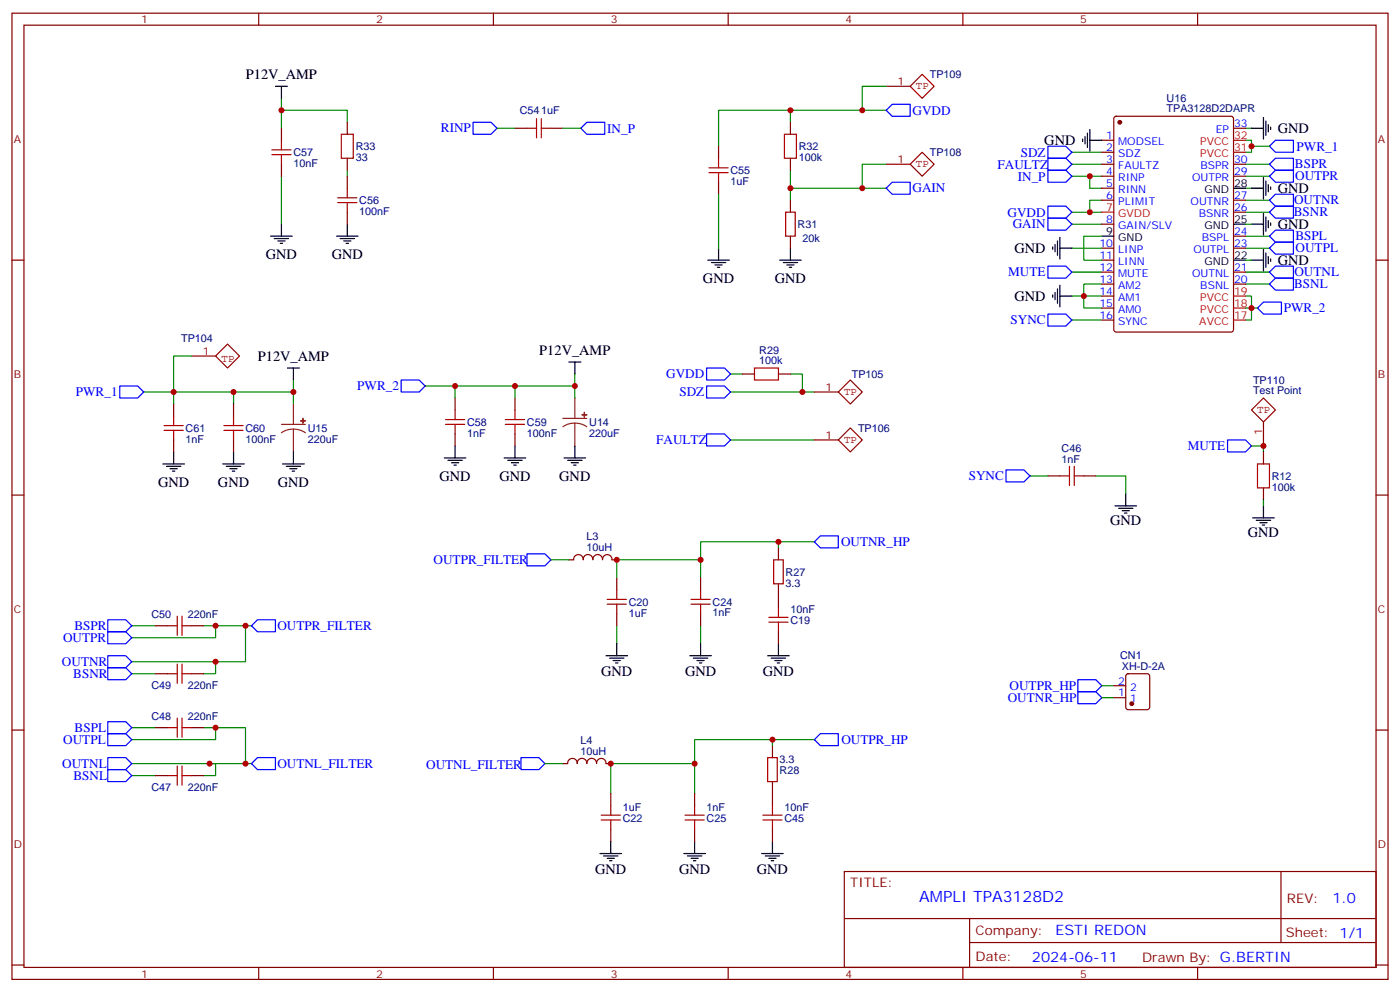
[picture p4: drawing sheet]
<svg xmlns="http://www.w3.org/2000/svg" width="412mm" height="292mm" viewBox="0 0 412 292" stroke-linecap="round" stroke-linejoin="round" font-family="sans-serif">
<g fill="none" stroke="#870000" stroke-width=".35">
<path d="M3.5 3.9h405.4v284.3h-405.4zM7.1 7.4h398.2v277.3h-398.2zM76.2 3.9v3.5M145.3 3.9v3.5M214.5 3.9v3.5M283.6 3.9v3.5M352.8 3.9v3.5M82.9 37.7v3.6M102.3 36v3.5M151.7 37.7h3.5M162.3 37.7h3.5M232.8 36v3.5"/>
<path d="M328.3 34.4l.5-.2h33.9l.6 .5 .1 62.3-.5 .7h-34.1l-.7-.4v-62.4zM363.4 37.7h3.5M82.9 48.3v3.6M102.3 46.6v3.5M102.3 51.9v3.5M211.7 43v3.6M211.7 53.6v3.6M232.8 46.6v3.5M232.8 58.9v3.5M324.6 41.3h3.5M324.6 44.8h3.5M324.6 48.3h3.5"/>
<path d="M324.6 51.9h3.5M324.6 55.4h3.5M324.6 58.9h3.5M363.4 48.3h3.5M363.4 51.9h3.5M363.4 58.9h3.5M3.5 76.6h3.6M102.3 62.4v3.6M232.8 69.5v3.5M324.6 76.6h3.5M324.6 66h3.5M324.6 73h3.5"/>
<path d="M363.4 73h3.5M363.4 69.5h3.5M363.4 62.4h3.5M405.3 76.6h3.6M324.6 80.1h3.5M324.6 83.6h3.5M324.6 87.1h3.5M324.6 90.7h3.5M324.6 94.2h3.5M363.4 80.1h3.5M363.4 83.6h3.5M51.2 118.9v3.5"/>
<path d="M68.8 118.9v3.5M134.1 117.1v3.5M151.7 117.1v3.5M218.7 110.1h3.5M229.3 110.1h3.5M51.2 129.5v3.5M68.8 129.5v3.5M134.1 127.7v3.5M151.7 127.7v3.5M372.2 133v3.5M3.5 145.7h3.6M308.7 140.1h3.5"/>
<path d="M319.3 140.1h3.5M372.2 143.6v3.5M405.3 145.7h3.6M171.8 164.7a1.41 1.41 0 0 0-1.4-1.5 1.41 1.41 0 0 0-1.4 1.5h-1.4M171.8 164.7a1.41 1.41 0 0 1 1.4-1.5 1.41 1.41 0 0 1 1.4 1.5M174.7 164.7a1.41 1.41 0 0 1 1.4-1.5 1.41 1.41 0 0 1 1.4 1.5M177.5 164.7a1.38 1.38 0 0 1 1.4-1.5 1.38 1.38 0 0 1 1.4 1.5h1.4M181.7 170v3.6M206.4 170v3.6M229.3 161.2v3.5M229.3 171.8v7.1M45.9 184.1h3.5"/>
<path d="M45.9 198.3h3.5M56.4 184.1h3.6M56.4 198.3h3.6M181.7 180.6v3.5M206.4 180.6v3.5M229.3 185.9v3.5M331.8 198.5l.5-.2h5.7l.6 .4 .1 9.4-.5 .7h-5.9l-.6-.4-.1-9.4zM3.5 214.8h3.6M45.9 214.1h3.5M56.4 214.1h3.6M227.5 219.4v3.6M328.1 205.3h3.5"/>
<path d="M328.1 201.8h3.5M405.3 214.8h3.6M45.9 228.2h3.5M56.4 228.2h3.6M172.8 224.7a1.41 1.41 0 0 0-1.4-1.5 1.41 1.41 0 0 0-1.4 1.5 1.41 1.41 0 0 0-1.4-1.5 1.41 1.41 0 0 0-1.4 1.5h-1.4M172.9 224.7a1.41 1.41 0 0 1 1.4-1.5 1.41 1.41 0 0 1 1.4 1.5 1.4 1.4 0 0 1 1.4-1.5 1.4 1.4 0 0 1 1.4 1.5h1.4M179.9 233.5v3.6M204.6 233.5v3.6M227.5 230v7.1M179.9 244.1v3.5M204.6 244.1v3.5M227.5 244.1v3.5"/>
<path d="M248.7 256.5h156.6v28.2h-156.6zM377.3 256.5v20.9M248.7 270.3h156.5M285.6 277.4h119.6M285.6 270.3v14.1M3.5 284h3.6M76.2 284.7v3.5M145.3 284.7v3.5M214.5 284.7v3.5M283.6 284.7v3.5M352.8 284.7v3.5M405.3 284h3.6"/>
</g>
<g fill="none" stroke="#00f" stroke-width=".35">
<path d="M139.3 36h5.3l1.8 1.7-1.8 1.8h-5.3zM172.9 36h5.3v3.5h-5.3l-1.8-1.8zM262.8 30.7h5.3v3.5h-5.3l-1.7-1.7zM262.8 53.6h5.3v3.6h-5.3l-1.7-1.8zM308.7 46.6h5.3l1.7 1.7-1.7 1.8h-5.3zM308.7 43h5.3l1.7 1.8-1.7 1.8h-5.3zM308.7 50.1h5.3l1.7 1.8-1.7 1.7h-5.3zM373.9 51.9l1.8-1.8h5.3v3.5h-5.3zM373.9 58.9l1.8-1.7h5.3v3.5h-5.3zM373.9 43l1.8-1.7h5.3v3.5h-5.3zM375.7 46.6h5.3v3.5h-5.3l-1.8-1.8zM308.7 78.3h5.3l1.7 1.8-1.7 1.7h-5.3z"/>
<path d="M308.7 64.2h5.3l1.7 1.8-1.7 1.7h-5.3zM308.7 60.7h5.3l1.7 1.7-1.7 1.8h-5.3zM375.7 67.7h5.3v3.6h-5.3l-1.8-1.8zM375.7 71.3h5.3v3.5h-5.3l-1.8-1.8zM375.7 78.3h5.3v3.5h-5.3l-1.8-1.7zM375.7 60.7h5.3v3.5h-5.3l-1.8-1.8zM308.7 92.4h5.3l1.7 1.8-1.7 1.8h-5.3zM372.2 88.9h5.3v3.5h-5.3l-1.8-1.7zM373.9 83.6l1.8-1.8h5.3v3.6h-5.3zM35.3 113.6h5.3l1.7 1.8-1.7 1.7h-5.3zM118.2 111.8h5.3l1.7 1.8-1.7 1.8h-5.3zM208.1 108.3h5.3l1.8 1.8-1.8 1.7h-5.3z"/>
<path d="M208.1 113.6h5.3l1.8 1.8-1.8 1.7h-5.3zM208.1 127.7h5.3l1.8 1.8-1.8 1.7h-5.3zM296.3 138.3h5.3l1.8 1.8-1.8 1.7h-5.3zM361.6 129.5h5.3l1.8 1.7-1.8 1.8h-5.3zM241.7 157.7h5.2v3.5h-5.2l-1.8-1.7zM155.2 163h5.3l1.8 1.7-1.8 1.8h-5.3zM31.7 182.4h5.3l1.8 1.7-1.8 1.8h-5.3zM31.7 185.9h5.3l1.8 1.8-1.8 1.7h-5.3zM31.7 193h5.3l1.8 1.7-1.8 1.8h-5.3zM31.7 196.5h5.3l1.8 1.8-1.8 1.7h-5.3zM74.1 184.1l1.7-1.7h5.3v3.5h-5.3zM31.7 212.4h5.3l1.8 1.7-1.8 1.8h-5.3z"/>
<path d="M31.7 215.9h5.3l1.8 1.8-1.8 1.7h-5.3zM241.7 215.9h5.2v3.5h-5.2l-1.8-1.7zM317.5 203.6h5.3l1.8 1.7-1.8 1.8h-5.3zM317.5 200h5.3l1.8 1.8-1.8 1.8h-5.3zM31.7 223h5.3l1.8 1.7-1.8 1.8h-5.3zM31.7 226.5h5.3l1.8 1.7-1.8 1.8h-5.3zM74.1 224.7l1.7-1.7h5.3v3.5h-5.3zM153.5 223h5.2l1.8 1.7-1.8 1.8h-5.2z"/>
</g>
<g fill="none" stroke="#008700" stroke-width=".35">
<path d="M82.9 32.5h19.4v3.5M82.9 28.9v8.8M146.4 37.7h5.3M165.8 37.7h5.3M232.8 32.5v3.5M261.1 25.4h-7.1v7.1M261.1 32.5h-49.4v10.5M366.9 37.7h1.8M82.9 51.9v14.1M102.3 50.1v1.8M211.7 57.2v15.8M232.8 50.1v8.8"/>
<path d="M232.8 55.4h28.3M261.1 48.3h-7.1v7.1M315.7 51.9h8.9M315.7 48.3h8.9M315.7 44.8h8.9M321 51.9v3.5h3.6M324.6 58.9h-3.6v3.5M366.9 41.3h1.8v3.5h-1.8M366.9 51.9h7M366.9 48.3h7M366.9 58.9h7M366.9 55.4h1.8"/>
<path d="M368.7 43h5.2M315.7 73h8.9M315.7 62.4h8.9M315.7 66h8.9M324.6 69.5h-5.3v7.1h5.3M366.9 69.5h7M366.9 73h7M366.9 62.4h7M366.9 66h1.8M366.9 76.6h1.8M315.7 94.2h8.9M315.7 80.1h8.9"/>
<path d="M315.7 87.1h8.9M324.6 83.6h-5.3v7.1h5.3M366.9 87.1h1.8v7.1h-1.8M366.9 80.1h7M366.9 83.6h7M366.9 90.7h3.5M56.4 104.8h-5.2v10.6h-8.9M68.8 115.4h-17.6v3.5M68.8 118.9v-3.5h17.6v3.5M86.4 111.8v3.6M125.2 113.6h8.9M151.7 117.1v-3.5h17.6v3.5"/>
<path d="M151.7 113.6h-17.6v3.5M169.3 110.1v3.5M215.2 110.1h3.5M215.2 115.4h24.7M232.8 110.1h3.6v5.3M215.2 129.5h24.7M368.7 131.2h3.5v1.8M229.3 159.5h10.6M303.4 140.1h5.3M322.8 140.1h8.8v5.2M372.2 147.1v1.8M162.3 164.7h5.3"/>
<path d="M181.7 170v-5.3h24.7v5.3M229.3 161.2v-1.7h-22.9v5.2M38.8 194.7h24.7v3.6h-3.5M38.8 184.1h7.1M38.8 198.3h7.1M60 184.1h3.5v3.6h-24.7M63.5 184.1h8.8v10.6h-8.8M72.3 184.1h1.8M181.7 184.1v5.3M206.4 184.1v5.3M38.8 214.1h7.1M60 214.1h3.5v3.6h-24.7"/>
<path d="M63.5 214.1h8.8v10.6h1.8M227.5 219.4v-1.7h-22.9v7M227.5 217.7h12.4M324.6 205.3h3.5M324.6 201.8h3.5M38.8 224.7h24.7v3.5h-3.5M38.8 228.2h7.1M61.7 224.7h10.6M160.5 224.7h5.3M179.9 233.5v-8.8h24.7v8.8"/>
</g>
<g fill="none" stroke="#000" stroke-width=".35">
<path d="M81.1 25.4h3.6M82.9 25.4v3.5M320.3 39.2v4.2M321 38.1v6.3M368.7 37.7h3.5M372.2 34.6v6.3M372.9 35.6v4.3M373.6 36.7v2.1M374.3 37.4v.7M318.9 40.9v.7M319.6 40.2v2.1M321 41.3h3.6"/>
<path d="M363.4 55.4h3.5M368.7 55.4h3.5M372.2 52.2v6.4M372.9 53.3v4.2M373.6 54.3v2.1M374.3 55v.7M79.7 69.5h6.4M80.8 70.2h4.2M81.8 70.9h2.2M82.5 71.6h.8M82.9 66v3.5M99.1 69.5h6.4"/>
<path d="M100.2 70.2h4.2M101.2 70.9h2.2M102 71.6h.7M102.3 66v3.5M208.5 76.6h6.3M209.5 77.3h4.3M210.6 78h2.1M211.3 78.7h.7M211.7 73v3.6M229.7 76.6h6.3M230.7 77.3h4.2M231.8 78h2.1"/>
<path d="M232.5 78.7h.7M232.8 73v3.6M310.1 72.7v.7M310.8 72v2.1M311.5 70.9v4.2M312.2 69.8v6.4M312.2 73h3.5M324.6 69.5h3.5M363.4 76.6h3.5M363.4 66h3.5M368.7 76.6h3.5M368.7 66h3.5"/>
<path d="M372.2 62.8v6.3M372.2 73.4v6.3M372.9 63.9v4.2M372.9 74.4v4.3M373.6 64.9v2.1M373.6 75.5v2.1M374.3 65.6v.7M374.3 76.2v.7M310.1 86.8v.7M310.8 86.1v2.1M311.5 85v4.3M312.2 87.1h3.5"/>
<path d="M312.2 84v6.3M84.7 108.3h3.5M86.4 108.3v3.5M167.6 106.5h3.5M169.3 106.5v3.6M48 136.5h6.3M49 137.2h4.3M50.1 137.9h2.1M50.8 138.6h.7M51.2 133v3.5M65.6 136.5h6.4M66.7 137.2h4.2"/>
<path d="M67.7 137.9h2.1M68.4 138.6h.7M68.8 133v3.5M83.3 136.5h6.3M84.3 137.2h4.2M85.4 137.9h2.1M86.1 138.6h.7M86.4 133v3.5M130.9 134.8h6.3M131.9 135.5h4.3M133 136.2h2.1M133.7 136.9h.7"/>
<path d="M134.1 131.2v3.6M148.5 134.8h6.4M149.6 135.5h4.2M150.6 136.2h2.2M151.3 136.9h.7M151.7 131.2v3.6M166.2 134.8h6.3M167.2 135.5h4.2M168.3 136.2h2.1M169 136.9h.7M169.3 131.2v3.6M328.4 148.9h6.4"/>
<path d="M329.5 149.6h4.2M330.6 150.3h2.1M331.3 151h.7M331.6 145.3v3.6M369 152.4h6.4M370.1 153.1h4.2M371.1 153.8h2.1M371.8 154.5h.7M372.2 148.9v3.5M178.5 193h6.4M179.6 193.7h4.2M180.6 194.4h2.1"/>
<path d="M181.3 195.1h.7M181.7 189.4v3.6M203.2 193h6.3M204.3 193.7h4.2M205.3 194.4h2.1M206 195.1h.7M206.4 189.4v3.6M226.1 193h6.4M227.2 193.7h4.2M228.2 194.4h2.2M229 195.1h.7M229.3 189.4v3.6"/>
<path d="M176.7 251.2h6.4M177.8 251.9h4.2M178.9 252.6h2.1M179.6 253.3h.7M179.9 247.6v3.6M201.4 251.2h6.4M202.5 251.9h4.2M203.6 252.6h2.1M204.3 253.3h.7M204.6 247.6v3.6M224.4 251.2h6.3M225.4 251.9h4.3"/>
<path d="M226.5 252.6h2.1M227.2 253.3h.7M227.5 247.6v3.6"/>
</g>
<g fill="none" stroke="#a10000" stroke-width=".35">
<path d="M100.5 39.5h3.6v7.1h-3.6zM155.2 37.7h2.8M158 34.9v5.7M159.5 37.7h2.8M159.5 34.9v5.7M231.1 39.5h3.5v7.1h-3.5zM80.1 45.5h5.6M80.1 44.1h5.6M82.9 41.3v2.8M82.9 45.5v2.8M99.5 59.6h5.6M99.5 58.2h5.6"/>
<path d="M102.3 55.4v2.8M102.3 59.6v2.8M208.8 49.4h5.7M208.8 50.8h5.7M211.7 46.6v2.8M211.7 50.8v2.8M231.4 62.4h2.8v7.1h-2.8zM222.2 108.3h7.1v3.5h-7.1zM48.3 126.6h5.7M48.3 125.2h5.7M51.2 122.4v2.8M51.2 126.6v2.9"/>
<path d="M66 126.6h5.6M66 125.2h5.6M68.8 122.4v2.8M68.8 126.6v2.9M131.2 123.5h5.7M131.2 124.9h5.7M134.1 120.6v2.9M134.1 124.9v2.8M148.9 123.5h5.6M148.9 124.9h5.6M151.7 120.6v2.9M151.7 124.9v2.8"/>
<path d="M315 137.2v5.7M316.4 137.2v5.7M370.4 136.5h3.5v7.1h-3.5zM312.2 140.1h2.8M316.4 140.1h2.9M178.9 177.8h5.6M178.9 176.4h5.6M181.7 173.6v2.8M181.7 177.8v2.8M203.6 177.8h5.6M203.6 176.4h5.6M206.4 173.6v2.8"/>
<path d="M206.4 177.8v2.8M227.9 164.7h2.8v7.1h-2.8zM229.3 178.9v2.8M49.4 184.1h2.8M49.4 198.3h2.8M52.2 181.3v5.7M52.2 195.4v5.7M53.6 181.3v5.7M53.6 195.4v5.7M53.6 184.1h2.8M53.6 198.3h2.8M226.5 181.7h5.6"/>
<path d="M226.5 183.1h5.6M229.3 183.1v2.8M49.4 214.1h2.8M52.2 211.3v5.7M53.6 211.3v5.7M53.6 214.1h2.8M49.4 228.2h2.8M52.2 225.4v5.7M53.6 225.4v5.7M53.6 228.2h2.8M177.1 239.9h5.6M179.9 237.1v2.8"/>
<path d="M201.8 239.9h5.6M204.6 237.1v2.8M224.7 239.9h5.7M226.1 223h2.9v7h-2.9zM227.5 237.1v2.8M177.1 241.3h5.6M179.9 241.3v2.8M201.8 241.3h5.6M204.6 241.3v2.8M224.7 241.3h5.7M227.5 241.3v2.8"/>
</g>
<path d="M261.1 25.4h7M268.1 25.4l3.5-3.5 3.6 3.5-3.6 3.5zM261.1 48.3h7M268.1 48.3l3.5-3.5 3.6 3.5-3.6 3.6zM56.4 104.8h7.1M67 101.2l3.6 3.6-3.6 3.5-3.5-3.5zM239.9 115.4h7M246.9 115.4l3.6-3.6 3.5 3.6-3.5 3.5zM239.9 129.5h7M246.9 129.5l3.6-3.6 3.5 3.6-3.5 3.5zM368.7 120.6l3.5-3.5 3.5 3.5-3.5 3.6zM372.2 124.2v7" fill="none" stroke="#900" stroke-width=".35"/>
<path d="M86.4 118.9v6M169.3 117.1v6M82.9 124.9h7.1M86.4 126.3l-1.8 .2-1.7 .9M86.4 126.3l1.9 .2 1.7 .9M86.4 126.3v6.7M165.8 123.1h7.1M169.3 124.5l-1.8 .3-1.7 .8M169.3 124.5l1.9 .3 1.7 .8M169.3 124.5v6.7" fill="none" stroke="#8c2424" stroke-width=".35"/>
<g fill="#8c2424" stroke="#8c2424" stroke-width=".35">
<path d="M171.4 122.1h1.5z"/>
<path d="M172.1 121.4l.1 1.4z"/>
<path d="M88.5 123.8l1.5 .1z"/>
<path d="M89.2 123.1l.1 1.4z"/>
</g>
<g fill="#870000" stroke="#870000" stroke-width=".35">
<circle cx="329.8" cy="36" r=".53"/>
<circle cx="333.4" cy="207.1" r=".53"/>
</g>
<path d="M363.4 44.8h3.5M363.4 41.3h3.5M324.6 62.4h3.5M363.4 94.2h3.5M363.4 90.7h3.5M363.4 87.1h3.5" fill="none" stroke="#f00" stroke-width=".35"/>
<g fill="#c00">
<circle cx="227.5" cy="217.7" r=".88"/>
<circle cx="229.3" cy="159.5" r=".88"/>
<circle cx="61.7" cy="224.7" r=".88"/>
<circle cx="72.3" cy="224.7" r=".88"/>
<circle cx="72.3" cy="184.1" r=".88"/>
<circle cx="181.7" cy="164.7" r=".88"/>
<circle cx="179.9" cy="224.7" r=".88"/>
<circle cx="206.4" cy="164.7" r=".88"/>
<circle cx="204.6" cy="224.7" r=".88"/>
<circle cx="63.5" cy="214.1" r=".88"/>
<circle cx="63.5" cy="194.7" r=".88"/>
<circle cx="63.5" cy="184.1" r=".88"/>
<circle cx="254" cy="32.5" r=".88"/>
<circle cx="254" cy="55.4" r=".88"/>
<circle cx="232.8" cy="32.5" r=".88"/>
<circle cx="236.4" cy="115.4" r=".88"/>
<circle cx="232.8" cy="55.4" r=".88"/>
<circle cx="319.3" cy="87.1" r=".88"/>
<circle cx="321" cy="62.4" r=".88"/>
<circle cx="82.9" cy="32.5" r=".88"/>
<circle cx="368.7" cy="43" r=".88"/>
<circle cx="134.1" cy="113.6" r=".88"/>
<circle cx="151.7" cy="113.6" r=".88"/>
<circle cx="169.3" cy="113.6" r=".88"/>
<circle cx="86.4" cy="115.4" r=".88"/>
<circle cx="68.8" cy="115.4" r=".88"/>
<circle cx="51.2" cy="115.4" r=".88"/>
<circle cx="321" cy="51.9" r=".88"/>
<circle cx="368.7" cy="90.7" r=".88"/>
<circle cx="372.2" cy="131.2" r=".88"/>
</g>
<text font-size="4.6" fill="#00f" x="270.8" y="265.5">AMPLI TPA3128D2</text>
<g font-size="4.2">
<text x="72.4" y="23.3">P12V_AMP</text>
<text x="376.4" y="39.2">GND</text>
<text x="307.6" y="42.7">GND</text>
<text x="376.4" y="56.8">GND</text>
<text x="376.4" y="67.4">GND</text>
<text x="78.3" y="76.2">GND</text>
<text x="97.7" y="76.2">GND</text>
<text x="298.8" y="74.5">GND</text>
<text x="376.4" y="78">GND</text>
<text x="207.1" y="83.3">GND</text>
<text x="228.2" y="83.3">GND</text>
<text x="298.8" y="88.6">GND</text>
<text x="76" y="106.2">P12V_AMP</text>
<text x="158.9" y="104.4">P12V_AMP</text>
<text x="46.6" y="143.3">GND</text>
<text x="64.2" y="143.3">GND</text>
<text x="81.8" y="143.3">GND</text>
<text x="129.5" y="141.5">GND</text>
<text x="147.1" y="141.5">GND</text>
<text x="164.7" y="141.5">GND</text>
<text x="327" y="154.5">GND</text>
<text x="367.6" y="158">GND</text>
<text x="177.1" y="199">GND</text>
<text x="201.8" y="199">GND</text>
<text x="224.7" y="199">GND</text>
<text x="175.3" y="257.2">GND</text>
<text x="200" y="257.2">GND</text>
<text x="223" y="257.2">GND</text>
</g>
<g font-size="4.2" fill="#00f">
<text x="392.5" y="265.7">1.0</text>
<text x="310.9" y="275.3">ESTI REDON</text>
<text x="304" y="283.1">2024-06-11</text>
</g>
<g font-size="3.9" fill="#00f">
<text x="268.8" y="33.7">GVDD</text>
<text x="129.9" y="39">RINP</text>
<text x="178.9" y="39">IN_P</text>
<text x="300.7" y="46.1">SDZ</text>
<text x="381.9" y="44.3">PWR_1</text>
<text x="293.8" y="49.6">FAULTZ</text>
<text x="299.8" y="53.1">IN_P</text>
<text x="381.5" y="49.6">BSPR</text>
<text x="381.5" y="53.1">OUTPR</text>
<text x="268.8" y="56.6">GAIN</text>
<text x="296.8" y="63.7">GVDD</text>
<text x="381.1" y="63.7">BSNR</text>
<text x="381.2" y="60.2">OUTNR</text>
<text x="298.3" y="67.2">GAIN</text>
<text x="381.6" y="70.7">BSPL</text>
<text x="381.7" y="74.3">OUTPL</text>
<text x="297" y="81.3">MUTE</text>
<text x="381.3" y="81.3">OUTNL</text>
<text x="381.2" y="84.9">BSNL</text>
<text x="297.7" y="95.4">SYNC</text>
<text x="378.2" y="91.9">PWR_2</text>
<text x="196.3" y="111.3">GVDD</text>
<text x="22.3" y="116.6">PWR_1</text>
<text x="105.3" y="114.8">PWR_2</text>
<text x="200.1" y="116.6">SDZ</text>
<text x="193.3" y="130.7">FAULTZ</text>
<text x="349.9" y="132.5">MUTE</text>
<text x="285.3" y="141.3">SYNC</text>
<text x="247.8" y="160.7">OUTNR_HP</text>
<text x="127.7" y="166">OUTPR_FILTER</text>
<text x="21.9" y="185.4">BSPR</text>
<text x="81.7" y="185.3">OUTPR_FILTER</text>
<text x="18.6" y="188.9">OUTPR</text>
<text x="18.3" y="196">OUTNR</text>
<text x="21.6" y="199.5">BSNR</text>
<text x="297.4" y="203.1">OUTPR_HP</text>
<text x="296.9" y="206.6">OUTNR_HP</text>
<text x="22" y="215.4">BSPL</text>
<text x="18.6" y="218.9">OUTPL</text>
<text x="247.8" y="218.9">OUTPR_HP</text>
<text x="18.3" y="226">OUTNL</text>
<text x="81.7" y="225.9">OUTNL_FILTER</text>
<text x="125.6" y="226.3">OUTNL_FILTER</text>
<text x="21.7" y="229.5">BSNL</text>
</g>
<g font-size="3.9" fill="#800">
<text x="250.5" y="261.1">TITLE:</text>
<text x="379.1" y="265.7">REV:</text>
<text x="287.4" y="275.3">Company:</text>
<text x="378.7" y="275.9">Sheet: 1/1</text>
<text x="287.4" y="282.9">Date:</text>
<text x="336.4" y="283">Drawn By: G.BERTIN</text>
</g>
<g font-size="3.2" fill="#800">
<text x="41.6" y="6.9">1</text>
<text x="110.8" y="6.9">2</text>
<text x="179.9" y="6.9">3</text>
<text x="249.1" y="6.9">4</text>
<text x="318.2" y="6.9">5</text>
<text x="4.1" y="42">A</text>
<text x="405.9" y="42">A</text>
<text x="4.1" y="111.1">B</text>
<text x="405.9" y="111.1">B</text>
<text x="4.1" y="180.3">C</text>
<text x="405.9" y="180.3">C</text>
<text x="4.1" y="249.4">D</text>
<text x="405.9" y="249.4">D</text>
<text x="41.6" y="287.7">1</text>
<text x="110.8" y="287.7">2</text>
<text x="179.9" y="287.7">3</text>
<text x="249.1" y="287.7">4</text>
<text x="318.2" y="287.7">5</text>
</g>
<g font-size="3.2" fill="#000080">
<text x="273.9" y="23">TP109</text>
<text x="343.7" y="29.9">U16</text>
<text x="153.1" y="33.6">C541uF</text>
<text x="343.7" y="33.1">TPA3128D2DAPR</text>
<text x="86.4" y="45.9">C57</text>
<text x="104.8" y="47.4">33</text>
<text x="104.8" y="44.2">R33</text>
<text x="235.3" y="47.4">100k</text>
<text x="235.3" y="44.2">R32</text>
<text x="273.9" y="45.9">TP108</text>
<text x="86.4" y="49.2">10nF</text>
<text x="215.2" y="51.2">C55</text>
<text x="215.2" y="54.5">1uF</text>
<text x="105.8" y="63.2">100nF</text>
<text x="105.8" y="60.1">C56</text>
<text x="234.9" y="67.1">R31</text>
<text x="236.4" y="71.3">20k</text>
<text x="53.4" y="100.6">TP104</text>
<text x="223.7" y="107.2">100k</text>
<text x="223.7" y="104.1">R29</text>
<text x="250.9" y="111.2">TP105</text>
<text x="369.1" y="112.9">TP110</text>
<text x="369.1" y="116.1">Test Point</text>
<text x="137.6" y="125.3">C58</text>
<text x="155.2" y="125.3">C59</text>
<text x="173.6" y="125.3">U14</text>
<text x="54.7" y="130.3">1nF</text>
<text x="54.7" y="127.1">C61</text>
<text x="72.3" y="130.3">100nF</text>
<text x="72.3" y="127.1">C60</text>
<text x="90.7" y="130.3">220uF</text>
<text x="90.7" y="127.1">U15</text>
<text x="137.6" y="128.5">1nF</text>
<text x="155.2" y="128.5">100nF</text>
<text x="173.6" y="128.5">220uF</text>
<text x="252.7" y="127.1">TP106</text>
<text x="312.7" y="136.2">1nF</text>
<text x="312.7" y="132.9">C46</text>
<text x="374.6" y="141.2">R12</text>
<text x="374.6" y="144.4">100k</text>
<text x="172.8" y="159">L3</text>
<text x="172.8" y="162.1">10uH</text>
<text x="231.4" y="172.6">3.3</text>
<text x="231.4" y="169.4">R27</text>
<text x="185.2" y="178.2">C20</text>
<text x="209.9" y="178.2">C24</text>
<text x="44.6" y="181.7">C50</text>
<text x="55.3" y="181.7">220nF</text>
<text x="185.2" y="181.5">1uF</text>
<text x="209.9" y="181.4">1nF</text>
<text x="232.8" y="180.5">10nF</text>
<text x="232.8" y="183.7">C19</text>
<text x="330" y="194">CN1</text>
<text x="330.5" y="197.2">XH-D-2A</text>
<text x="44.6" y="202.9">C49</text>
<text x="55.3" y="202.9">220nF</text>
<text x="44.6" y="211.8">C48</text>
<text x="55.3" y="211.8">220nF</text>
<text x="171" y="218.9">L4</text>
<text x="171" y="222.1">10uH</text>
<text x="229.7" y="224.6">3.3</text>
<text x="229.7" y="227.8">R28</text>
<text x="44.6" y="232.9">C47</text>
<text x="55.3" y="232.9">220nF</text>
<text x="183.4" y="238.7">1uF</text>
<text x="208.1" y="238.7">1nF</text>
<text x="231.1" y="238.7">10nF</text>
<text x="183.4" y="241.9">C22</text>
<text x="208.1" y="241.9">C25</text>
<text x="231.1" y="241.9">C45</text>
</g>
<g font-size="3.2" fill="#900">
<text x="264.3" y="25">1</text>
<text x="269.8" y="26.2">TP</text>
<text x="264.3" y="48">1</text>
<text x="269.8" y="49.1">TP</text>
<text x="59.7" y="104.4">1</text>
<text x="65.3" y="106.5">TP</text>
<text x="243.2" y="115">1</text>
<text x="248.6" y="116.1">TP</text>
<text x="370.3" y="121.5">TP</text>
<text x="243.2" y="129.1">1</text>
<text x="248.6" y="130.3">TP</text>
<text x="371.8" y="128" transform="rotate(-90 371.8 128)">1</text>
</g>
<g font-size="3.2" fill="#00f">
<text x="325.9" y="40.9">1</text>
<text x="358.1" y="39.2">EP</text>
<text x="363.5" y="37.4">33</text>
<text x="325.9" y="44.4">2</text>
<text x="325.9" y="48">3</text>
<text x="329.4" y="42.7">MODSEL</text>
<text x="329.4" y="46.2">SDZ</text>
<text x="363.5" y="48">30</text>
<text x="325.9" y="51.5">4</text>
<text x="329.4" y="49.7">FAULTZ</text>
<text x="329.4" y="53.3">RINP</text>
<text x="351.2" y="53.3">OUTPR</text>
<text x="353.6" y="49.7">BSPR</text>
<text x="363.5" y="51.5">29</text>
<text x="325.9" y="55">5</text>
<text x="325.9" y="58.6">6</text>
<text x="329.4" y="56.8">RINN</text>
<text x="363.5" y="58.6">27</text>
<text x="325.9" y="65.6">8</text>
<text x="329.4" y="60.3">PLIMIT</text>
<text x="350.7" y="60.3">OUTNR</text>
<text x="353.1" y="63.9">BSNR</text>
<text x="363.5" y="62.1">26</text>
<text x="329.4" y="67.4">GAIN/SLV</text>
<text x="354" y="70.9">BSPL</text>
<text x="363.5" y="69.1">24</text>
<text x="323.9" y="72.7">10</text>
<text x="323.9" y="76.2">11</text>
<text x="329.4" y="74.4">LINP</text>
<text x="329.4" y="78">LINN</text>
<text x="351.6" y="74.4">OUTPL</text>
<text x="363.5" y="72.7">23</text>
<text x="323.9" y="79.7">12</text>
<text x="323.9" y="83.3">13</text>
<text x="329.4" y="81.5">MUTE</text>
<text x="351.1" y="81.5">OUTNL</text>
<text x="363.5" y="83.3">20</text>
<text x="363.5" y="79.7">21</text>
<text x="323.9" y="86.8">14</text>
<text x="329.4" y="85">AM2</text>
<text x="329.4" y="88.5">AM1</text>
<text x="353.6" y="85">BSNL</text>
<text x="323.9" y="90.3">15</text>
<text x="323.9" y="93.8">16</text>
<text x="329.4" y="92.1">AM0</text>
<text x="329.4" y="95.6">SYNC</text>
<text x="329.4" y="201.4">2</text>
<text x="332.9" y="203.2">2</text>
<text x="329.4" y="205">1</text>
<text x="332.9" y="206.7">1</text>
</g>
<g font-size="3.2" fill="#f00">
<text x="363.5" y="40.9">32</text>
<text x="353.5" y="46.2">PVCC</text>
<text x="353.5" y="42.7">PVCC</text>
<text x="363.5" y="44.4">31</text>
<text x="325.9" y="62.1">7</text>
<text x="329.4" y="63.9">GVDD</text>
<text x="353.5" y="88.5">PVCC</text>
<text x="363.5" y="86.8">19</text>
<text x="353.3" y="95.6">AVCC</text>
<text x="353.5" y="92.1">PVCC</text>
<text x="363.5" y="93.8">17</text>
<text x="363.5" y="90.3">18</text>
</g>
<g font-size="3.2">
<text x="354.8" y="56.8">GND</text>
<text x="363.5" y="55">28</text>
<text x="363.5" y="65.6">25</text>
<text x="325.9" y="69.1">9</text>
<text x="329.4" y="70.9">GND</text>
<text x="354.8" y="67.4">GND</text>
<text x="354.8" y="78">GND</text>
<text x="363.5" y="76.2">22</text>
</g>
</svg>
